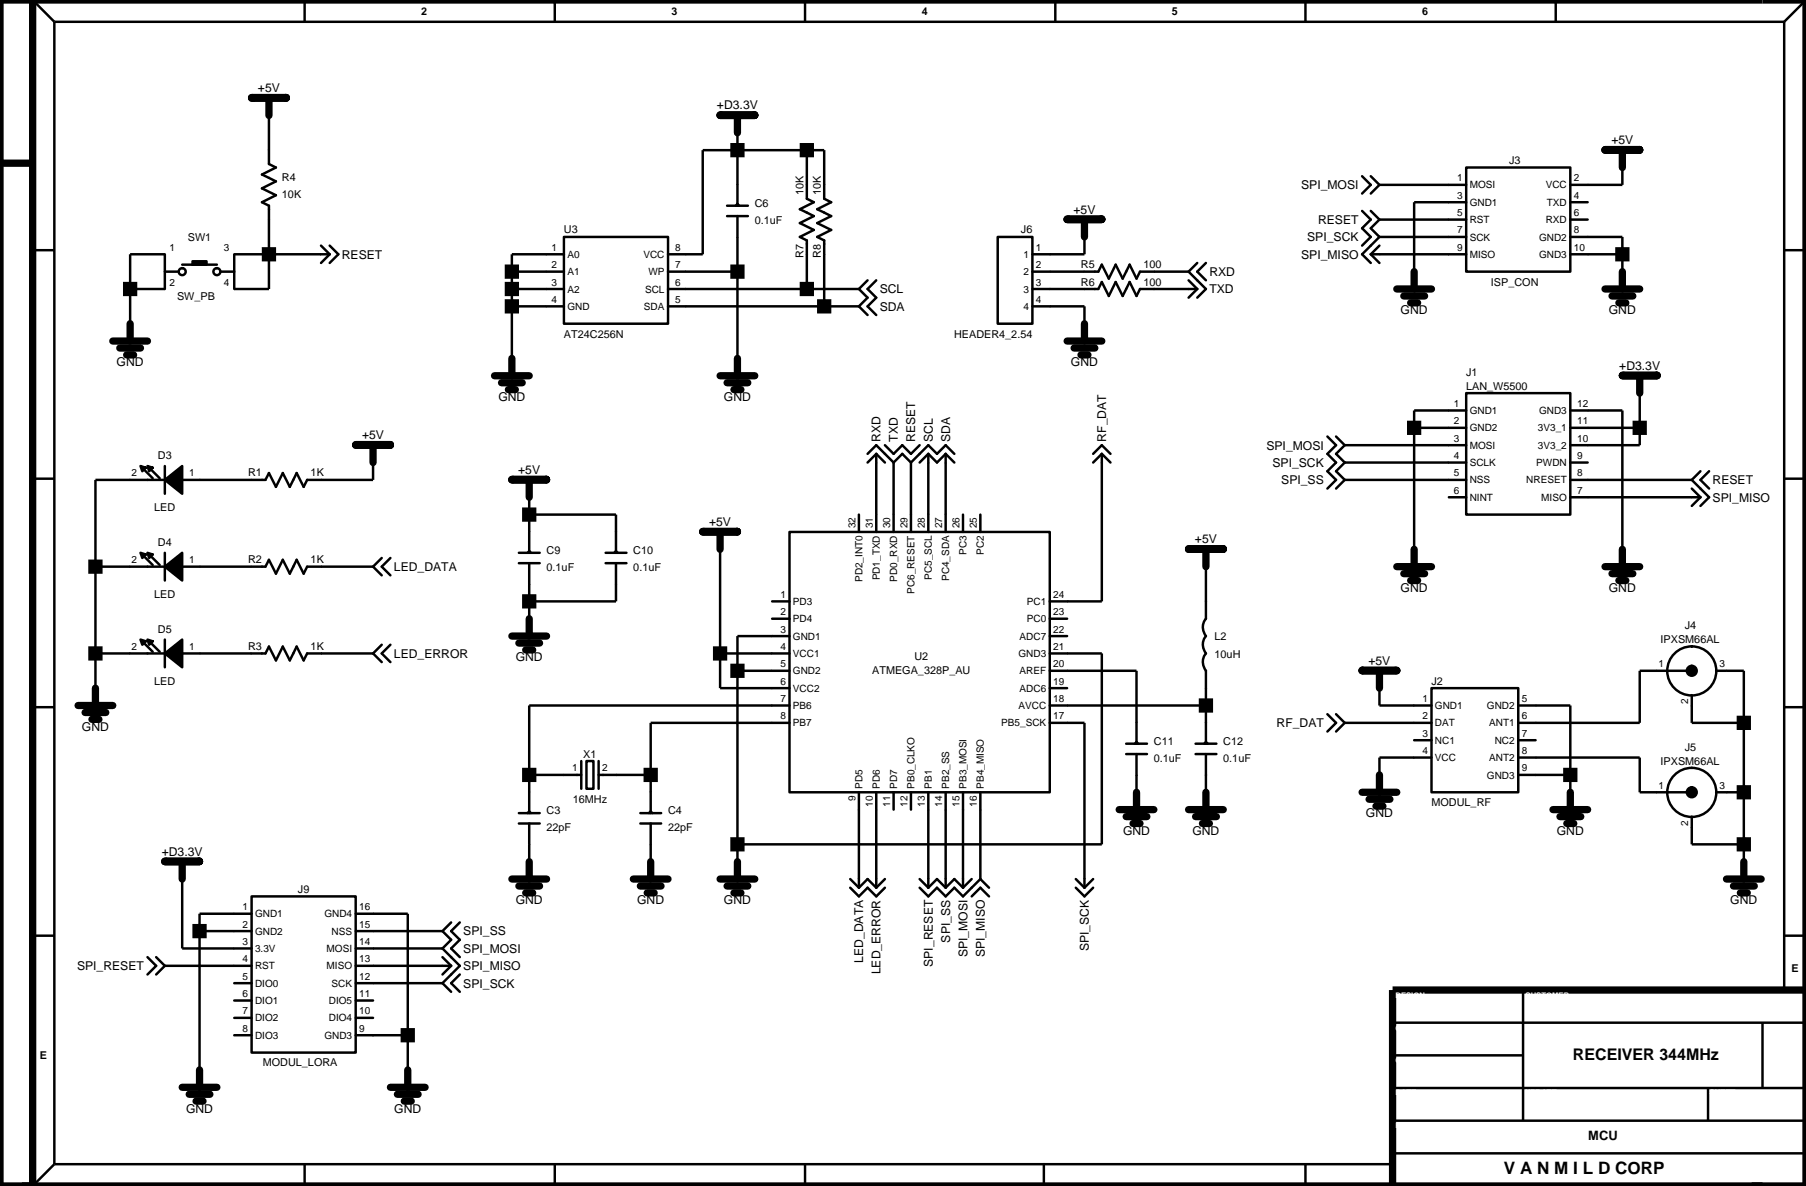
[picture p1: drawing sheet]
<svg xmlns="http://www.w3.org/2000/svg" width="264mm" height="174mm" viewBox="0 0 264 174" stroke-linecap="round" stroke-linejoin="round" font-family="sans-serif">
<g fill="none" stroke="#000" stroke-width="1.1">
<path d="M36.8 14.4h5.1M36.8 14.3h5.1M39.4 14.4v2.5M105.4 16.9h5.1M105.4 16.8h5.1M108 16.9v2.5M156.2 32.1h5.1M156.2 32h5.1M158.8 32.1v2.6M207 39.8v2.5M235 22h5M235 21.9h5"/>
<path d="M237.5 22v2.5M237.5 39.8v2.5M16.5 49.9h5.1M17.5 50.9h3.1M18.5 51.9h1.1M19.1 47.4v2.5M72.4 55h5.1M73.4 56h3M74.4 57h1M74.9 52.5v2.5M105.4 55h5.1M106.4 56h3.1"/>
<path d="M107.4 57h1.1M108 52.5v2.5M156.2 49.9h5.1M157.2 50.9h3.1M158.2 51.9h1.1M158.8 47.4v2.5M204.5 42.3h5.1M205.5 43.3h3M206.5 44.3h1M235 42.3h5M236 43.3h3M237 44.3h1"/>
<path d="M237.5 55h5.1M237.5 54.9h5.1M240 55v2.5M52.1 65.2h5.1M52.1 65.1h5.1M54.6 65.2v2.5M74.9 70.2h5.1M74.9 70.1h5.1M77.5 70.2v2.6M102.9 77.8l5.1 .1M102.9 77.8h5.1M105.4 77.9v2.5"/>
<path d="M74.9 93.1h5.1M76 94.1h3M77 95.1h1M77.5 90.6v2.5M174 80.4h5.1M174 80.3h5.1M176.5 80.4v2.5M199.4 98.2h5.1M199.4 98.1h5.1M201.9 98.2v2.5M204.5 82.9h5.1M205.5 84h3"/>
<path d="M206.5 85h1M207 80.4v2.5M235 82.9h5M236 84h3M237 85h1M237.5 80.4v2.5M11.4 103.3h5.1M12.5 104.3h3M13.5 105.3h1M14 100.7v2.6M163.8 118.5h5.1M164.9 119.5h3"/>
<path d="M166.4 116v2.5M174 118.5h5.1M175 119.5h3.1M176.5 116v2.5M199.4 116h5.1M200.4 117h3.1M201.4 118h1M201.9 113.4v2.6M227.3 118.5h5.1M228.4 119.5h3M229.9 116v2.5M24.1 126.1h5.1"/>
<path d="M24.1 126h5.1M26.7 126.1v2.6M74.9 128.7h5.1M76 129.7h3M77 130.7h1M77.5 126.1v2.6M92.7 128.7h5.1M93.7 129.7h3.1M94.7 130.7h1.1M95.3 126.1v2.6M105.4 128.7h5.1M106.4 129.7h3.1"/>
<path d="M107.4 130.7h1.1M108 126.1v2.6M165.9 120.5h1M176 120.5h1M229.4 120.5h1M252.7 128.7h5.1M253.8 129.7h3M254.8 130.7h1M255.3 126.1v2.6M26.7 159.1h5.1M29.2 156.6v2.5M57.2 159.1h5"/>
<path d="M59.7 156.6v2.5M27.7 160.2h3M28.7 161.2h1M58.2 160.2h3M59.2 161.2h1"/>
</g>
<g fill="none" stroke="#000" stroke-width=".36">
<path d="M4.8 0l3.2 3.2M44.6 0v3.2M81.2 0v3.2M117.8 0v3.2M154.5 0v3.2M191.1 0v3.2M227.7 0v3.2M264.4 0l-3.2 3.2M8 3.2v167.2M8 3.2h253.2M36.8 14.4h5.1M39.4 16.9v7.1l1 .5-2.1 1 2.1 1-2.1 1.1 2.1 1-2.1 1 1.1 .5v12.2h-5.1v-5.1h14"/>
<path d="M105.4 16.9h5.1M108 19.4v10.7M261.2 3.2v141.7M4.8 36.6h3.2M24.1 39.8h2.1M26.7 38.7h5.1M32.3 39.8h2M47 35.9l1.3 1.3M48.3 35.9l1.2 1.3-1.2 1.3M48.3 37.2l-1.3 1.3M74.9 39.8h7.7M82.6 34.7h15.2v12.7h-15.2z"/>
<path d="M82.6 37.2h-7.7v15.3M97.8 37.2h5.1v-15.2h17.8v7.1l1 .5-2.1 1 2.1 1-2.1 1 2.1 1.1-2.1 1 1.1 .5v9.6M97.8 39.8h10.2M106.4 31.6h3.1M106.4 30.1h3.1M107.7 30.1l.3-.3 .2 .3M108 31.6v20.9M118.1 22v7.1l1 .5-2 1 2 1-2 1 2 1.1-2 1 1 .5v7.1M146.1 34.7h5v12.7h-5zM151.1 39.8h9.7l.5-1.1 1 2.1 1-2.1 1 2.1 1.1-2.1 1 2.1 .5-1h7.1M156.2 32.1h5.1M158.8 34.7v2.5h-7.7"/>
<path d="M174 39.8l2.5 2.5-1.2 1.3M175.3 38.5l-1.3 1.3M176.5 38.5l-1.2 1.3 1.2 1.2M199.4 30.9l1.3 1.2-1.3 1.3 1.3 1.3-1.3 1.2M199.4 25.8l1.3 1.3-1.3 1.2M200.7 37.2h13.9M200.7 25.8l1.2 1.3M200.7 30.9l1.2 1.2M200.7 37.2l1.2 1.3M201.9 34.7l-2.5 2.5 1.3 1.3M201.9 32.1l-1.2 1.3 1.2 1.3M201.9 27.1l-1.2 1.2"/>
<path d="M201.9 35.9l-1.2 1.3M201.9 32.1h12.7M201.9 34.7h12.7M201.9 27.1h12.7M214.6 24.5h15.3v15.3h-15.3zM214.6 29.6h-7.6v10.2M229.9 37.2h7.6M229.9 32.1h2.5M229.9 34.7h7.6v5.1M229.9 29.6h2.5M235 22h5M237.5 24.5v2.6h-7.6"/>
<path d="M261.2 36.6h3.2M19.1 42.3h5v-5.1h-5v10.2M74.9 42.3h7.7M74.9 44.8h7.7M97.8 42.3h27.9M97.8 44.8h27.9M125.7 42.3l1.3 1.3-1.3 1.2M125.7 44.8l1.3 1.3M127 41l-1.3 1.3M128.3 41l-1.3 1.3 1.3 1.3-1.3 1.2 1.3 1.3M151.1 44.8h7.7v2.6M151.1 42.3h9.7l.5-1 1 2 1-2 1 2 1.1-2 1 2 .5-1h8.4"/>
<path d="M174 41l1.3 1.3M175.3 42.3l-1.3 1.3M214.6 57.5h15.3v17.8h-15.3zM237.5 55h5.1M240 57.5v7.7h-10.1M4.8 70.1h3.2M21.1 68.7l1.2 1.3M22.1 68.7l1.3 1.3M24.1 70.2h-10.1v30.5M24.1 68.2v4.1M52.1 65.2h5.1M54.6 67.7v2.5h-9.6l-.5 1.1-1.1-2.1-1 2.1-1-2.1-1 2.1-1-2.1-.5 1h-12.2"/>
<path d="M74.9 70.2h5.1M77.5 72.8v8.1M77.5 75.3h12.7v5.6M102.9 77.9h5.1M115.6 77.9h38.1v38.1h-38.1zM125.7 75.3v2.6M127 66.4l1.3-1.2 2.5 2.5M128.3 66.4v11.5M128.3 66.4l-1.3 1.3M128.3 66.4l1.2 1.3M129.5 65.2l1.3 1.2 1.3-1.2 1.3 1.2 1.2-1.2M130.8 67.7v10.2"/>
<path d="M130.8 67.7l1.3-1.3 1.3 1.3M133.4 67.7v10.2M135.9 66.4v11.5M135.9 66.4l-1.3 1.3M135.9 66.4l1.3 1.3 1.2-1.3M138.4 66.4v11.5M138.4 66.4l1.3 1.3M139.7 66.4l-1.3-1.2-1.2 1.2-1.3-1.2-2.5 2.5M141 75.3v2.6M143.5 75.3v2.6M160 66.4l1.3-1.2 1.3 1.2M161.3 66.4v21.6h-7.6"/>
<path d="M161.3 66.4l1.3 1.3M161.3 66.4l-1.3 1.3M194.3 63.9l1.3 1.3-1.3 1.2 1.3 1.3-1.3 1.3 1.3 1.2-1.3 1.3M195.6 63.9l1.3 1.3M196.9 65.2h17.7M196.9 67.7h17.7M196.9 70.2h17.7M196.9 70.2l-1.3 1.3M196.9 67.7l-1.3 1.3 1.3 1.2M196.9 65.2l-1.3 1.2 1.3 1.3M207 62.6h7.6M212.1 72.8h2.5"/>
<path d="M214.6 60.1h-7.6v20.3M229.9 60.1h7.6v20.3M229.9 62.6h10.1M229.9 67.7h2.5M229.9 70.2h17.8M229.9 72.8h19M247.7 70.2l2.5 2.6-1.3 1.2M247.7 71.5l1.2 1.3M248.9 69l-1.2 1.2M248.9 72.8l-1.2 1.2M250.2 69l-1.3 1.2 1.3 1.3M261.2 70.1h3.2"/>
<path d="M14 95.6h10.1M14 82.9h10.1M21.1 81.4l1.2 1.3M21.1 94.1l1.2 1.3M22.1 81.4l1.3 1.3M22.1 94.1l1.3 1.3M24.1 80.9v4.1M24.1 93.6v4.1M26.7 95.6h12.2l.5-1 1 2.1 1-2.1 1 2.1 1-2.1 1.1 2.1 .5-1.1h9.6M26.7 82.9h12.2l.5-1 1 2.1 1-2.1 1 2.1 1-2.1 1.1 2.1 .5-1.1h9.6M54.6 82.9l1.3 1.3M54.6 95.6l1.3 1.3"/>
<path d="M55.9 81.7l-1.3 1.2M55.9 94.4l-1.3 1.2M57.2 81.7l-1.3 1.2 1.3 1.3M57.2 94.4l-1.3 1.2 1.3 1.3M76 82.4h3M76 80.9h3M77.2 80.9l.3-.2 .2 .2M77.5 82.4v8.2M88.7 82.4h3M88.7 80.9h3M89.9 80.9l.3-.2 .2 .2M90.2 82.4v5.6h-12.7"/>
<path d="M105.4 80.4v20.3h10.2M105.4 95.6h10.2M108 98.2h7.6M113 90.6h2.6M113 88h2.6M115.6 93.1h-7.6v33M153.7 98.2h12.7v10.6M153.7 95.6h7.6v28h-53.3M153.7 90.6h2.5M153.7 93.1h2.5M174 80.4h5.1M176.5 82.9v7.7a1.96 1.96 0 0 0 0 2.5 1.96 1.96 0 0 0 0 2.5 1.96 1.96 0 0 0 0 2.6v10.6"/>
<path d="M199.4 98.2h5.1M247.7 98.2h-7.7v7.6h-17.7M251.2 98.2h4.1v27.9M4.8 103.5h3.2M76 119h3M77.2 119l.3-.2 .2 .2M77.5 113.4h7.6M85.1 111.4v4M85.8 111.4h1.1v4h-1.1zM87.6 113.4h7.7M87.6 111.4v4M93.7 119h3.1"/>
<path d="M95 119l.3-.2 .2 .2M115.6 103.3h-38.1v15.7M115.6 105.8h-20.3v13.2M125.7 116v13.9M128.3 116v13.9M130.8 116v2.5M133.4 116v2.5M135.9 116v13.9M138.4 116v13.9M141 116v13.9M143.5 116v12.7M153.7 100.7h2.5"/>
<path d="M153.7 103.3h22.8M153.7 105.8h5.1v24.1M164.9 110.4h3M164.9 108.8h3M166.1 108.8l.3-.2 .2 .2M166.4 110.4v5.6M175 110.4h3.1M175 108.8h3.1M176.3 108.8l.2-.2 .3 .2M176.5 110.4v5.6M194.3 104.5l1.3 1.3-1.3 1.3M195.6 104.5l1.3 1.3"/>
<path d="M196.9 105.8h12.7M196.9 105.8l-1.3 1.3M201.9 100.7v2.6h7.7M207 108.3h2.6M209.6 100.7h12.7v15.3h-12.7zM209.6 110.9h-7.7v2.5M222.3 103.3h7.6v12.7M222.3 113.4h7.6M222.3 108.3h2.5M222.3 110.9h17.7v5.1h7.7M247.7 101.7v4.1h7.6M247.7 119.5v4.1h7.6"/>
<path d="M251.2 116h4.1M261.2 103.5h3.2M4.8 136.9h3.2M24.1 126.1h5.1M26.7 128.7v10.1h10.1M29.2 136.3h7.6M36.8 131.2h15.3v22.9h-15.3zM36.8 133.7h-7.6v22.9M52.1 133.7h7.6v22.9M52.1 136.3h12.7M52.1 138.8h12.7M64.8 138.8l2.5 2.6-2.5 2.5"/>
<path d="M64.8 136.3l1.2 1.2-1.2 1.3M66 135l-1.2 1.3M67.3 135l-1.3 1.3 1.3 1.2-1.3 1.3 1.3 1.3M76 120.5h3M77.5 120.5v5.6M93.7 120.5h3.1M95.3 120.5v5.6M124.5 129.9l1.2 1.3 1.3-1.3 1.3 1.3 1.2-1.3M124.5 128.7l1.2 1.2M125.7 129.9l1.3-1.2 1.3 1.2M129.5 128.7l-1.2 1.2M134.6 128.7l1.3 1.2"/>
<path d="M135.9 129.9l1.3-1.2 1.2 1.2M138.4 129.9l1.3-1.2 1.3 1.2M142.2 128.7l-1.2 1.2M142.2 131.2l1.3-1.3 1.3 1.3M143.5 128.7l-2.5 2.5-1.3-1.3-1.3 1.3-1.2-1.3-1.3 1.3-1.3-1.3M143.5 128.7l1.3 1.2M157.5 129.9l1.3 1.3 1.2-1.3M157.5 128.7l1.3 1.2M160 128.7l-1.2 1.2M261.2 136.9h3.2M21.6 140.1l1.3 1.3-1.3 1.2M22.9 140.1l1.2 1.3"/>
<path d="M24.1 141.4h12.7M24.1 141.4l-1.2 1.2M34.3 143.9h2.5M34.3 146.4h2.5M34.3 149h2.5M34.3 151.5h2.5M52.1 141.4h13.9M52.1 143.9h12.7M52.1 146.4h2.5M52.1 149h2.5M52.1 151.5h7.6M64.8 140.1l1.2 1.3"/>
<path d="M64.8 143.9l1.2 1.3M66 141.4l-1.2 1.2M67.3 142.6l-1.3 1.3 1.3 1.3M203.9 149.7h60.5M203.9 159.2h60.5M203.9 154.5h19.1M223 144.9v19.1M250 159.2v4.8M258 149.7v9.5M8 170.4h195.9M8 170.4l-3.2 3.2M44.6 170.4v3.2"/>
<path d="M81.2 170.4v3.2M117.8 170.4v3.2M152.8 170.2v3.2M191.1 170.4v3.2M203.9 164h60.5M203.9 168.8h60.5"/>
<circle cx="26.7" cy="39.8" r=".51"/>
<circle cx="31.8" cy="39.8" r=".51"/>
<circle cx="247.7" cy="98.2" r="3.6"/>
<circle cx="247.7" cy="116" r="3.6"/>
</g>
<g fill="#000" stroke="#000" stroke-width=".36">
<path d="M28.2 38.2h2v.5h-2z" fill-rule="evenodd"/>
<path d="M20.6 68.2l.7 .3-.5 .5z" fill-rule="evenodd"/>
<path d="M21.6 68.2l.7 .3-.5 .5z" fill-rule="evenodd"/>
<path d="M24.1 70.2l2.6-2v4.1z" fill-rule="evenodd"/>
<path d="M20.6 80.9l.7 .3-.5 .5z" fill-rule="evenodd"/>
<path d="M20.6 93.6l.7 .3-.5 .5z" fill-rule="evenodd"/>
<path d="M21.6 80.9l.7 .3-.5 .5z" fill-rule="evenodd"/>
<path d="M21.6 93.6l.7 .3-.5 .5z" fill-rule="evenodd"/>
<path d="M24.1 82.9l2.6-2v4.1z" fill-rule="evenodd"/>
<path d="M24.1 95.6l2.6-2v4.1z" fill-rule="evenodd"/>
<circle cx="247.7" cy="98.2" r=".72"/>
<circle cx="247.7" cy="116" r=".72"/>
</g>
<g fill="#000" stroke="#000" stroke-width="1.1" stroke-linecap="butt">
<path d="M38.9 36.7h1v1h-1z" fill-rule="evenodd"/>
<path d="M107.4 21.5h1.1v1h-1.1z" fill-rule="evenodd"/>
<path d="M117.6 21.5h1v1h-1z" fill-rule="evenodd"/>
<path d="M237 36.7h1v1h-1z" fill-rule="evenodd"/>
<path d="M18.5 41.8h1.1v1h-1.1z" fill-rule="evenodd"/>
<path d="M74.4 44.3h1v1h-1z" fill-rule="evenodd"/>
<path d="M74.4 41.8h1v1h-1z" fill-rule="evenodd"/>
<path d="M74.4 39.2h1v1.1h-1z" fill-rule="evenodd"/>
<path d="M107.4 39.2h1.1v1.1h-1.1z" fill-rule="evenodd"/>
<path d="M117.6 41.8h1v1h-1z" fill-rule="evenodd"/>
<path d="M120.1 44.3h1.1v1h-1.1z" fill-rule="evenodd"/>
<path d="M77 74.8h1v1h-1z" fill-rule="evenodd"/>
<path d="M206.5 62.1h1v1h-1z" fill-rule="evenodd"/>
<path d="M239.5 62.1h1v1h-1z" fill-rule="evenodd"/>
<path d="M13.5 95.1h1v1h-1z" fill-rule="evenodd"/>
<path d="M13.5 82.4h1v1h-1z" fill-rule="evenodd"/>
<path d="M77 87.5h1v1h-1z" fill-rule="evenodd"/>
<path d="M104.9 95.1h1v1h-1z" fill-rule="evenodd"/>
<path d="M107.4 97.7h1.1v1h-1.1z" fill-rule="evenodd"/>
<path d="M77 112.9h1v1h-1z" fill-rule="evenodd"/>
<path d="M94.7 112.9h1.1v1h-1.1z" fill-rule="evenodd"/>
<path d="M176 102.7h1v1.1h-1z" fill-rule="evenodd"/>
<path d="M229.4 112.9h1v1h-1z" fill-rule="evenodd"/>
<path d="M254.8 115.4h1v1.1h-1z" fill-rule="evenodd"/>
<path d="M254.8 105.3h1v1h-1z" fill-rule="evenodd"/>
<path d="M28.7 135.8h1v1h-1z" fill-rule="evenodd"/>
<path d="M107.4 123.1h1.1v1h-1.1z" fill-rule="evenodd"/>
<path d="M254.8 123.1h1v1h-1z" fill-rule="evenodd"/>
<path d="M59.2 151h1v1h-1z" fill-rule="evenodd"/>
</g>
<path d="M0 0h264.4v173.6h-264.4zM4.8 0v173.6M0 23.9h4.8M264.4 144.9h-60.5v28.7" fill="none" stroke="#000" stroke-width="1.1" stroke-linecap="butt"/>
<text font-size="2.5" x="220.2" y="171.9">V A N M I L D CORP</text>
<text font-size="2.3" x="230.3" y="155.1">RECEIVER 344MHz</text>
<text font-size="1.9" x="232.5" y="166.9">MCU</text>
<g font-size="1.8">
<text x="37.8" y="13.5">+5V</text>
<text x="105" y="16">+D3.3V</text>
<text x="235.9" y="21.1">+5V</text>
<text x="190.5" y="27.7">SPI_MOSI</text>
<text x="157.1" y="31.3">+5V</text>
<text x="191.4" y="35.3">SPI_SCK</text>
<text x="192.9" y="32.8">RESET</text>
<text x="50" y="37.9">RESET</text>
<text x="177" y="40.4">RXD</text>
<text x="190.5" y="37.9">SPI_MISO</text>
<text x="128.8" y="42.9">SCL</text>
<text x="128.8" y="45.5">SDA</text>
<text x="177" y="42.9">TXD</text>
<text x="205" y="46">GND</text>
<text x="235.5" y="46">GND</text>
<text x="17.1" y="53.6">GND</text>
<text x="156.8" y="53.6">GND</text>
<text x="73" y="58.7">GND</text>
<text x="106" y="58.7">GND</text>
<text x="237" y="54.1">+D3.3V</text>
<text x="53" y="64.3">+5V</text>
<text x="128.9" y="64.6" transform="rotate(-90 128.9 64.6)">RXD</text>
<text x="131.4" y="64.6" transform="rotate(-90 131.4 64.6)">TXD</text>
<text x="134" y="64.6" transform="rotate(-90 134 64.6)">RESET</text>
<text x="136.5" y="64.6" transform="rotate(-90 136.5 64.6)">SCL</text>
<text x="139.1" y="64.6" transform="rotate(-90 139.1 64.6)">SDA</text>
<text x="161.9" y="64.6" transform="rotate(-90 161.9 64.6)">RF_DAT</text>
<text x="185.4" y="65.8">SPI_MOSI</text>
<text x="75.9" y="69.4">+5V</text>
<text x="186.3" y="68.3">SPI_SCK</text>
<text x="187.6" y="70.9">SPI_SS</text>
<text x="250.7" y="70.9">RESET</text>
<text x="103.8" y="77">+5V</text>
<text x="250.7" y="73.4">SPI_MISO</text>
<text x="57.7" y="83.6">LED_DATA</text>
<text x="174.9" y="79.5">+5V</text>
<text x="205" y="86.6">GND</text>
<text x="235.5" y="86.6">GND</text>
<text x="57.7" y="96.3">LED_ERROR</text>
<text x="75.5" y="96.8">GND</text>
<text x="200.3" y="97.3">+5V</text>
<text x="12" y="106.9">GND</text>
<text x="186.9" y="106.4">RF_DAT</text>
<text x="200" y="119.6">GND</text>
<text x="23.7" y="125.2">+D3.3V</text>
<text x="164.4" y="122.2">GND</text>
<text x="174.6" y="122.2">GND</text>
<text x="227.9" y="122.2">GND</text>
<text x="67.8" y="136.9">SPI_SS</text>
<text x="75.5" y="132.3">GND</text>
<text x="93.3" y="132.3">GND</text>
<text x="106" y="132.3">GND</text>
<text x="139.1" y="137.9" transform="rotate(-90 139.1 137.9)">SPI_SS</text>
<text x="253.3" y="132.3">GND</text>
<text x="11.3" y="142">SPI_RESET</text>
<text x="67.8" y="142">SPI_MISO</text>
<text x="67.8" y="139.5">SPI_MOSI</text>
<text x="126.4" y="140.9" transform="rotate(-90 126.4 140.9)">LED_DATA</text>
<text x="128.9" y="142.6" transform="rotate(-90 128.9 142.6)">LED_ERROR</text>
<text x="136.5" y="141.5" transform="rotate(-90 136.5 141.5)">SPI_RESET</text>
<text x="141.6" y="140.1" transform="rotate(-90 141.6 140.1)">SPI_MOSI</text>
<text x="144.1" y="140.1" transform="rotate(-90 144.1 140.1)">SPI_MISO</text>
<text x="159.4" y="139.2" transform="rotate(-90 159.4 139.2)">SPI_SCK</text>
<text x="67.8" y="144.5">SPI_SCK</text>
<text x="27.2" y="162.8">GND</text>
<text x="57.7" y="162.8">GND</text>
</g>
<g font-size="1.6">
<text x="61.7" y="2.2">2</text>
<text x="98.3" y="2.2">3</text>
<text x="134.9" y="2.2">4</text>
<text x="171.6" y="2.2">5</text>
<text x="208.2" y="2.2">6</text>
<text x="41.3" y="29">10K</text>
<text x="41.3" y="26.4">R4</text>
<text x="117.6" y="28.6" transform="rotate(-90 117.6 28.6)">10K</text>
<text x="120.1" y="28.6" transform="rotate(-90 120.1 28.6)">10K</text>
<text x="220.9" y="24">J3</text>
<text x="27.5" y="35.2">SW1</text>
<text x="82.5" y="34.2">U3</text>
<text x="110.5" y="32.8">0.1uF</text>
<text x="110.5" y="30.2">C6</text>
<text x="149.5" y="34.2">J6</text>
<text x="117.6" y="37.7" transform="rotate(-90 117.6 37.7)">R7</text>
<text x="120.1" y="37.7" transform="rotate(-90 120.1 37.7)">R8</text>
<text x="158.2" y="41.8">R6</text>
<text x="158.2" y="39.2">R5</text>
<text x="167.4" y="41.8">100</text>
<text x="167.4" y="39.2">100</text>
<text x="218.3" y="41.8">ISP_CON</text>
<text x="25.9" y="43.9">SW_PB</text>
<text x="82.5" y="49.4">AT24C256N</text>
<text x="139.7" y="49.4">HEADER4_2.54</text>
<text x="214.6" y="57">LAN_W5500</text>
<text x="214.6" y="55">J1</text>
<text x="23.1" y="67.2">D3</text>
<text x="36.3" y="69.7">R1</text>
<text x="45.5" y="69.7">1K</text>
<text x="22.6" y="74.8">LED</text>
<text x="23.1" y="79.9">D4</text>
<text x="36.3" y="82.4">R2</text>
<text x="45.5" y="82.4">1K</text>
<text x="80" y="81">C9</text>
<text x="80" y="83.6">0.1uF</text>
<text x="92.7" y="83.6">0.1uF</text>
<text x="92.7" y="81">C10</text>
<text x="22.6" y="87.5">LED</text>
<text x="23.1" y="92.6">D5</text>
<text x="36.3" y="95.1">R3</text>
<text x="45.5" y="95.1">1K</text>
<text x="177.8" y="93.7">L2</text>
<text x="243.1" y="94.1">IPXSM66AL</text>
<text x="246.6" y="92.1">J4</text>
<text x="22.6" y="100.2">LED</text>
<text x="127.7" y="98.7">ATMEGA_328P_AU</text>
<text x="133.9" y="96.7">U2</text>
<text x="177.8" y="96.3">10uH</text>
<text x="209.5" y="100.2">J2</text>
<text x="85.4" y="110.9">X1</text>
<text x="168.9" y="109">C11</text>
<text x="168.9" y="111.5">0.1uF</text>
<text x="179.1" y="109">C12</text>
<text x="179.1" y="111.5">0.1uF</text>
<text x="243.1" y="111.9">IPXSM66AL</text>
<text x="246.6" y="109.9">J5</text>
<text x="80" y="119.1">C3</text>
<text x="83.8" y="117.5">16MHz</text>
<text x="97.8" y="119.1">C4</text>
<text x="209.5" y="118">MODUL_RF</text>
<text x="80" y="121.7">22pF</text>
<text x="97.8" y="121.7">22pF</text>
<text x="43.6" y="130.7">J9</text>
<text x="262.2" y="142.3">E</text>
<text x="5.8" y="155">E</text>
<text x="38.5" y="156.1">MODUL_LORA</text>
</g>
<g font-size="1.5">
<text x="213.3" y="29.1">3</text>
<text x="213.3" y="26.5">1</text>
<text x="215.1" y="27.6">MOSI</text>
<text x="226.3" y="27.6">VCC</text>
<text x="230.4" y="29.1">4</text>
<text x="230.4" y="26.5">2</text>
<text x="213.3" y="31.6">5</text>
<text x="213.3" y="34.2">7</text>
<text x="215.1" y="32.7">RST</text>
<text x="215.1" y="35.2">SCK</text>
<text x="215.1" y="30.1">GND1</text>
<text x="225.3" y="35.2">GND2</text>
<text x="226.3" y="32.7">RXD</text>
<text x="226.4" y="30.1">TXD</text>
<text x="230.4" y="31.6">6</text>
<text x="230.4" y="34.2">8</text>
<text x="24.8" y="36.7">1</text>
<text x="24.8" y="41.8">2</text>
<text x="32.8" y="36.7">3</text>
<text x="32.8" y="41.8">4</text>
<text x="80.7" y="36.7">1</text>
<text x="80.7" y="39.2">2</text>
<text x="80.7" y="41.8">3</text>
<text x="83.1" y="37.7">A0</text>
<text x="83.1" y="40.3">A1</text>
<text x="94.2" y="37.7">VCC</text>
<text x="94.9" y="40.3">WP</text>
<text x="98.8" y="41.8">6</text>
<text x="98.8" y="36.7">8</text>
<text x="98.8" y="39.2">7</text>
<text x="149.8" y="40.3">2</text>
<text x="149.8" y="37.7">1</text>
<text x="151.6" y="39.2">2</text>
<text x="151.6" y="41.8">3</text>
<text x="151.6" y="36.7">1</text>
<text x="213.3" y="36.7">9</text>
<text x="215.1" y="37.7">MISO</text>
<text x="225.3" y="37.7">GND3</text>
<text x="230.4" y="36.7">10</text>
<text x="80.7" y="44.3">4</text>
<text x="83.1" y="45.4">GND</text>
<text x="83.1" y="42.8">A2</text>
<text x="94.3" y="45.4">SDA</text>
<text x="94.4" y="42.8">SCL</text>
<text x="98.8" y="44.3">5</text>
<text x="149.8" y="42.8">3</text>
<text x="149.8" y="45.4">4</text>
<text x="151.6" y="44.3">4</text>
<text x="212.8" y="59.6">1</text>
<text x="230.9" y="59.6">12</text>
<text x="212.8" y="62.1">2</text>
<text x="212.8" y="64.6">3</text>
<text x="215.1" y="60.6">GND1</text>
<text x="215.1" y="63.1">GND2</text>
<text x="215.1" y="65.7">MOSI</text>
<text x="225.1" y="63.1">3V3_1</text>
<text x="225.1" y="65.7">3V3_2</text>
<text x="225.3" y="60.6">GND3</text>
<text x="230.9" y="62.1">11</text>
<text x="230.9" y="64.6">10</text>
<text x="19.3" y="69.7">2</text>
<text x="27.7" y="69.7">1</text>
<text x="212.8" y="69.7">5</text>
<text x="212.8" y="67.2">4</text>
<text x="215.1" y="70.8">NSS</text>
<text x="215.1" y="68.2">SCLK</text>
<text x="223.4" y="70.8">NRESET</text>
<text x="224.9" y="68.2">PWDN</text>
<text x="230.9" y="69.7">8</text>
<text x="230.9" y="67.2">9</text>
<text x="125.2" y="77.3" transform="rotate(-90 125.2 77.3)">32</text>
<text x="127.8" y="77.3" transform="rotate(-90 127.8 77.3)">31</text>
<text x="130.3" y="77.3" transform="rotate(-90 130.3 77.3)">30</text>
<text x="132.8" y="77.3" transform="rotate(-90 132.8 77.3)">29</text>
<text x="135.4" y="77.3" transform="rotate(-90 135.4 77.3)">28</text>
<text x="137.9" y="77.3" transform="rotate(-90 137.9 77.3)">27</text>
<text x="140.5" y="77.3" transform="rotate(-90 140.5 77.3)">26</text>
<text x="143" y="77.3" transform="rotate(-90 143 77.3)">25</text>
<text x="212.8" y="72.3">6</text>
<text x="215.1" y="73.3">NINT</text>
<text x="225.6" y="73.3">MISO</text>
<text x="230.9" y="72.3">7</text>
<text x="19.3" y="82.4">2</text>
<text x="27.7" y="82.4">1</text>
<text x="141.5" y="81.2" transform="rotate(-90 141.5 81.2)">PC3</text>
<text x="144" y="81.2" transform="rotate(-90 144 81.2)">PC2</text>
<text x="114.2" y="87.5">1</text>
<text x="116.1" y="88.5">PD3</text>
<text x="126.3" y="85.2" transform="rotate(-90 126.3 85.2)">PD2_INT0</text>
<text x="128.8" y="85" transform="rotate(-90 128.8 85)">PD1_TXD</text>
<text x="131.3" y="85.1" transform="rotate(-90 131.3 85.1)">PD0_RXD</text>
<text x="133.9" y="86.9" transform="rotate(-90 133.9 86.9)">PC6_RESET</text>
<text x="136.4" y="84.9" transform="rotate(-90 136.4 84.9)">PC5_SCL</text>
<text x="139" y="85" transform="rotate(-90 139 85)">PC4_SDA</text>
<text x="150.3" y="88.5">PC1</text>
<text x="154.2" y="87.5">24</text>
<text x="19.3" y="95.1">2</text>
<text x="27.7" y="95.1">1</text>
<text x="114.2" y="90">2</text>
<text x="114.2" y="95.1">4</text>
<text x="114.2" y="92.6">3</text>
<text x="116.1" y="91.1">PD4</text>
<text x="116.1" y="93.6">GND1</text>
<text x="149.3" y="93.6">ADC7</text>
<text x="150.3" y="91.1">PC0</text>
<text x="154.2" y="95.1">21</text>
<text x="154.2" y="90">23</text>
<text x="154.2" y="92.6">22</text>
<text x="114.2" y="100.2">6</text>
<text x="114.2" y="97.7">5</text>
<text x="116.1" y="96.2">VCC1</text>
<text x="116.1" y="101.2">VCC2</text>
<text x="116.1" y="98.7">GND2</text>
<text x="149.1" y="96.2">GND3</text>
<text x="149.3" y="98.7">AREF</text>
<text x="149.3" y="101.2">ADC6</text>
<text x="154.2" y="97.7">20</text>
<text x="154.2" y="100.2">19</text>
<text x="242.8" y="97.7">1</text>
<text x="251.7" y="97.7">3</text>
<text x="114.2" y="102.7">7</text>
<text x="114.2" y="105.3">8</text>
<text x="116.1" y="103.8">PB6</text>
<text x="116.1" y="106.3">PB7</text>
<text x="146.6" y="106.3">PB5_SCK</text>
<text x="149.1" y="103.8">AVCC</text>
<text x="154.2" y="102.7">18</text>
<text x="154.2" y="105.3">17</text>
<text x="208.2" y="105.3">2</text>
<text x="208.2" y="102.7">1</text>
<text x="208.2" y="107.8">3</text>
<text x="210.1" y="106.3">DAT</text>
<text x="210.1" y="103.8">GND1</text>
<text x="217.7" y="103.8">GND2</text>
<text x="218" y="106.3">ANT1</text>
<text x="222.8" y="105.3">6</text>
<text x="222.8" y="102.7">5</text>
<text x="222.8" y="107.8">7</text>
<text x="247.1" y="103.1" transform="rotate(-90 247.1 103.1)">2</text>
<text x="83.8" y="112.9">1</text>
<text x="88.1" y="112.9">2</text>
<text x="208.2" y="110.4">4</text>
<text x="210.1" y="111.4">VCC</text>
<text x="210.1" y="108.9">NC1</text>
<text x="217.7" y="113.9">GND3</text>
<text x="218" y="111.4">ANT2</text>
<text x="218.8" y="108.9">NC2</text>
<text x="222.8" y="110.4">8</text>
<text x="222.8" y="112.9">9</text>
<text x="125.2" y="117.3" transform="rotate(-90 125.2 117.3)">9</text>
<text x="126.3" y="115.4" transform="rotate(-90 126.3 115.4)">PD5</text>
<text x="127.8" y="118.1" transform="rotate(-90 127.8 118.1)">10</text>
<text x="128.8" y="115.4" transform="rotate(-90 128.8 115.4)">PD6</text>
<text x="130.3" y="118.1" transform="rotate(-90 130.3 118.1)">11</text>
<text x="131.3" y="115.4" transform="rotate(-90 131.3 115.4)">PD7</text>
<text x="132.8" y="118.1" transform="rotate(-90 132.8 118.1)">12</text>
<text x="133.9" y="115.4" transform="rotate(-90 133.9 115.4)">PB0_CLKO</text>
<text x="135.4" y="118.1" transform="rotate(-90 135.4 118.1)">13</text>
<text x="136.4" y="115.4" transform="rotate(-90 136.4 115.4)">PB1</text>
<text x="137.9" y="118.1" transform="rotate(-90 137.9 118.1)">14</text>
<text x="139" y="115.4" transform="rotate(-90 139 115.4)">PB2_SS</text>
<text x="140.5" y="118.1" transform="rotate(-90 140.5 118.1)">15</text>
<text x="141.5" y="115.4" transform="rotate(-90 141.5 115.4)">PB3_MOSI</text>
<text x="143" y="118.1" transform="rotate(-90 143 118.1)">16</text>
<text x="144" y="115.4" transform="rotate(-90 144 115.4)">PB4_MISO</text>
<text x="242.8" y="115.4">1</text>
<text x="251.7" y="115.4">3</text>
<text x="247.1" y="120.8" transform="rotate(-90 247.1 120.8)">2</text>
<text x="35.5" y="133.2">1</text>
<text x="35.5" y="135.8">2</text>
<text x="37.3" y="134.3">GND1</text>
<text x="37.3" y="136.8">GND2</text>
<text x="47.5" y="134.3">GND4</text>
<text x="48.5" y="136.8">NSS</text>
<text x="52.6" y="133.2">16</text>
<text x="52.6" y="135.8">15</text>
<text x="35.5" y="140.8">4</text>
<text x="35.5" y="138.3">3</text>
<text x="35.5" y="143.4">5</text>
<text x="37.3" y="141.9">RST</text>
<text x="37.3" y="139.3">3.3V</text>
<text x="47.8" y="141.9">MISO</text>
<text x="47.8" y="139.3">MOSI</text>
<text x="52.6" y="140.8">13</text>
<text x="52.6" y="138.3">14</text>
<text x="52.6" y="143.4">12</text>
<text x="35.5" y="145.9">6</text>
<text x="35.5" y="148.5">7</text>
<text x="37.3" y="144.4">DIO0</text>
<text x="37.3" y="147">DIO1</text>
<text x="37.3" y="149.5">DIO2</text>
<text x="48.1" y="149.5">DIO4</text>
<text x="48.1" y="147">DIO5</text>
<text x="48.5" y="144.4">SCK</text>
<text x="52.6" y="148.5">10</text>
<text x="52.6" y="145.9">11</text>
<text x="35.5" y="151">8</text>
<text x="37.3" y="152">DIO3</text>
<text x="47.5" y="152">GND3</text>
<text x="52.6" y="151">9</text>
</g>
<g font-size="1.1" fill="#fff">
<text x="204.3" y="146.1">DESIGN</text>
<text x="223.3" y="146.1">CUSTOMER</text>
<text x="204.3" y="155.6">CHECK-2</text>
<text x="204.3" y="150.8">CHECK-1</text>
<text x="204.3" y="160.3">DATE</text>
<text x="223.3" y="160.3">UPDATE</text>
<text x="250.3" y="160.3">SHEET</text>
<text x="204.3" y="165.1">REMARK</text>
</g>
</svg>
